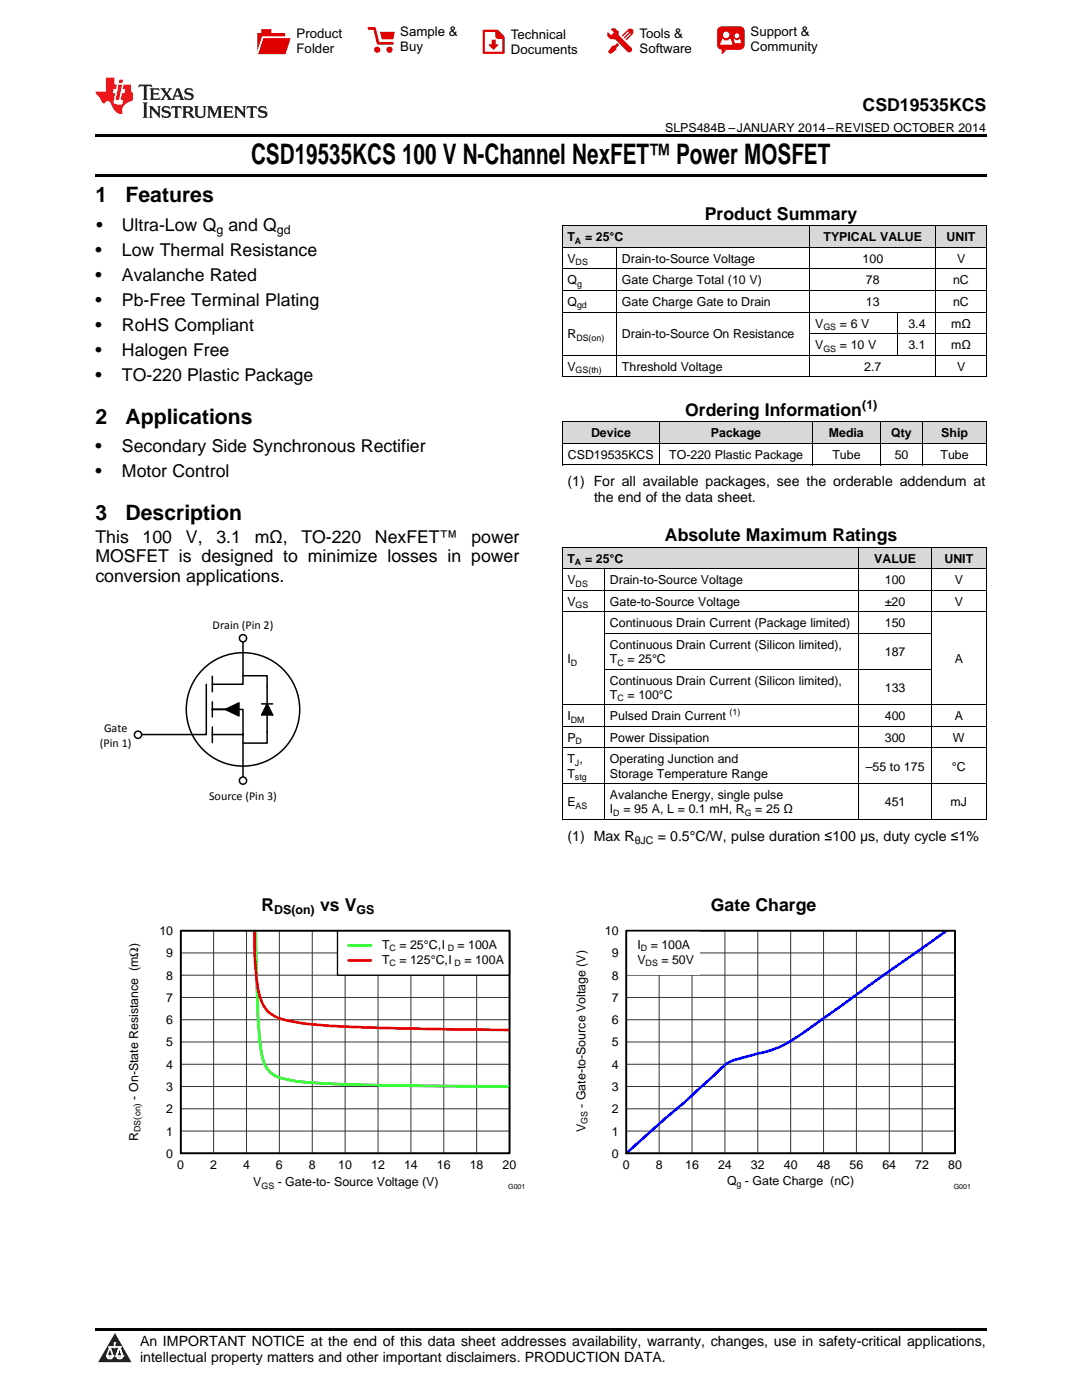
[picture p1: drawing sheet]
<svg xmlns="http://www.w3.org/2000/svg" width="216mm" height="279mm" viewBox="0 0 216 279" stroke-linecap="round" stroke-linejoin="round" font-family="sans-serif">
<g fill="#d8d8d8">
<path d="M112.2 109.3h8.4v4.3h-8.4z"/>
<path d="M120.6 109.3h50.8v4.3h-50.8z"/>
<path d="M171.4 109.3h14.4v4.3h-14.4z"/>
<path d="M185.8 109.3h11v4.3h-11z"/>
<path d="M112.2 84.2h19.5v4.3h-19.5z"/>
<path d="M131.7 84.2h30.4v4.3h-30.4z"/>
<path d="M162.1 84.2h13.6v4.3h-13.6z"/>
<path d="M175.7 84.2h8.4v4.3h-8.4z"/>
<path d="M184.1 84.2h12.7v4.3h-12.7z"/>
<path d="M112.2 45.1h10.8v4.3h-10.8z"/>
<path d="M123 45.1h38.6v4.3h-38.6z"/>
<path d="M161.6 45.1h17.6v4.3h-17.6z"/>
<path d="M179.2 45.1h7.6v4.3h-7.6z"/>
<path d="M186.8 45.1h10v4.3h-10z"/>
</g>
<path d="M22.9 266l3.3 5.9h-6.6z" fill="#231f20"/>
<path d="M21.3 270.6h1.2l-.3 .5h-.3a.53 .53 0 0 1-.6-.5z" fill-rule="evenodd" fill="#fff"/>
<path d="M21.3 270.6h1.2l-.3 .5h-.3a.53 .53 0 0 1-.6-.5z" fill="none" stroke="#231f20" stroke-width=".33"/>
<path d="M21.3 270.6l1.2 .1-.3 .4h-.5z" fill="none" stroke="#fff" stroke-width=".33"/>
<path d="M22.9 268.9h.1" fill="none" stroke="#fff" stroke-width=".33"/>
<path d="M22.9 268v.9z" fill="#fff"/>
<path d="M22.9 268v.9z" fill="none" stroke="#fff" stroke-width=".33"/>
<circle cx="22.9" cy="268" r=".16" fill="#fff"/>
<path d="M21.8 268.8h.1" fill="none" stroke="#fff" stroke-width=".33"/>
<path d="M21.8 268.8h2.2z" fill="#fff"/>
<path d="M21.8 268.8h2.2z" fill="none" stroke="#fff" stroke-width=".33"/>
<circle cx="24" cy="268.8" r=".16" fill="#fff"/>
<path d="M23.2 270.6h.1" fill="none" stroke="#fff" stroke-width=".33"/>
<path d="M23.8 268.8l-.6 1.8z" fill="#fff"/>
<path d="M23.8 268.8l-.6 1.8z" fill="none" stroke="#fff" stroke-width=".33"/>
<path d="M23.8 268.8l.7 1.8z" fill="#fff"/>
<path d="M23.8 268.8l.7 1.8z" fill="none" stroke="#fff" stroke-width=".33"/>
<path d="M24.4 270.6h.1" fill="none" stroke="#fff" stroke-width=".33"/>
<circle cx="21.3" cy="270.6" r=".16" fill="#fff"/>
<path d="M22 268.8l-.7 1.8z" fill="#fff"/>
<path d="M22 268.8l-.7 1.8z" fill="none" stroke="#fff" stroke-width=".33"/>
<path d="M22 268.8l.5 1.8z" fill="#fff"/>
<path d="M22 268.8l.5 1.8z" fill="none" stroke="#fff" stroke-width=".33"/>
<circle cx="22.5" cy="270.6" r=".16" fill="#fff"/>
<path d="M23.3 270.6h1.2a.63 .63 0 0 1-.6 .5 .63 .63 0 0 1-.6-.5z" fill-rule="evenodd" fill="#fff"/>
<path d="M23.3 270.6h1.2a.63 .63 0 0 1-.6 .5 .63 .63 0 0 1-.6-.5z" fill="none" stroke="#231f20" stroke-width=".33"/>
<path d="M23.3 270.6h1.2l-.4 .5h-.5z" fill="none" stroke="#fff" stroke-width=".33"/>
<path d="M23.2 270.6h.1" fill="none" stroke="#fff" stroke-width=".33"/>
<circle cx="24.5" cy="270.6" r=".16" fill="#fff"/>
<path d="M19 265.1h177.8v.5h-177.8z" fill="#000"/>
<path d="M36.1 185.7h65.6v44.5h-65.6z" fill="none" stroke="#000" stroke-width=".26"/>
<g fill="none" stroke="#333" stroke-width=".2">
<path d="M36.1 185.7h65.6v44.5h-65.6zM36.1 199.1h65.6M36.1 194.6h65.6M36.1 190.2h65.6M42.6 185.7v44.5M49.2 185.7v44.5M55.7 185.7v44.5M62.3 185.7v44.5M68.9 185.7v44.5M75.4 185.7v44.5M82 185.7v44.5M88.6 185.7v44.5"/>
<path d="M95.1 185.7v44.5M36.1 216.8h65.6M36.1 212.4h65.6M36.1 208h65.6M36.1 203.5h65.6M36.1 225.7h65.6M36.1 221.3h65.6"/>
</g>
<path d="M51 185.7l.5 17.4 .3 4.5a11.1 11.1 0 0 0 1.7 5.9l.6 .7 1 .6a25.8 25.8 0 0 0 8.8 1.4l14.8 .4 23 .2" fill="none" stroke="#0f0" stroke-width=".53"/>
<path d="M50.8 185.7a41.9 41.9 0 0 0 1.3 14 5.7 5.7 0 0 0 3.6 3.5 62.6 62.6 0 0 0 14.8 1.7l14.8 .4 16.4 .2" fill="none" stroke="#f00" stroke-width=".53"/>
<path d="M67.3 185.7h34.4v8.9h-34.4z" fill="#fff"/>
<path d="M67.3 185.7h34.4v8.9h-34.4zM125 185.7h65.6v44.5h-65.6z" fill="none" stroke="#000" stroke-width=".26"/>
<path d="M69.6 188.7h4.4" fill="none" stroke="#0f0" stroke-width=".53"/>
<path d="M69.6 191.7h4.4" fill="none" stroke="#f00" stroke-width=".53"/>
<path d="M36.1 185.7h65.6v44.5h-65.6z" fill="none" stroke="#000" stroke-width=".35"/>
<g fill="none" stroke="#333" stroke-width=".2">
<path d="M125 185.7h65.6v44.5h-65.6zM125 199.1h65.6M125 194.6h65.6M125 190.2h65.6M131.5 185.7v44.5M138.1 185.7v44.5M144.6 185.7v44.5M151.2 185.7v44.5M157.8 185.7v44.5M164.3 185.7v44.5M170.9 185.7v44.5M177.5 185.7v44.5"/>
<path d="M184 185.7v44.5M125 216.8h65.6M125 212.4h65.6M125 208h65.6M125 203.5h65.6M125 225.7h65.6M125 221.3h65.6"/>
</g>
<path d="M189 185.7l-29 20.6a20.8 20.8 0 0 1-8.8 4l-2.8 .7a9 9 0 0 0-6 3.7l-5.7 5.2-4 3.4-7.7 6.9" fill="none" stroke="#00f" stroke-width=".53"/>
<path d="M125 185.7h14.6v8.9h-14.6z" fill="#fff"/>
<path d="M125 185.7h65.6v44.5h-65.6z" fill="none" stroke="#000" stroke-width=".35"/>
<path d="M112.2 156.5v7.1M120.6 156.5v7.1M171.4 156.5v7.1M185.8 156.5v7.1M196.8 156.5v7.1M112.2 163.5h84.6" fill="none" stroke="#000" stroke-width=".2"/>
<g fill="none" stroke="#000" stroke-width=".3">
<path d="M41.2 136.6v10h-13M42.4 135v3.1M48.5 128.1v8.5h-6.1M48.5 134.9h4.8v13.4h-4.8M42.4 146.6h6.1v8.4M42.4 140.1v3M42.4 145.1v3.1M45 141.6l2.7-1.3v2.6zM47.4 141.6h-5h6.1v5M52.2 140.5h2.2M53.3 140.5l1.1 2.2h-2.2z"/>
<circle cx="48.5" cy="141.6" r="11.3"/>
</g>
<path d="M45 141.6l2.7-1.3v2.6zM53.3 140.5l1.1 2.2h-2.2z" fill="#000"/>
<circle cx="27.5" cy="146.6" r=".72" fill="#fff"/>
<circle cx="27.5" cy="146.6" r=".72" fill="none" stroke="#000" stroke-width=".3"/>
<circle cx="48.5" cy="155.8" r=".72" fill="#fff"/>
<circle cx="48.5" cy="155.8" r=".72" fill="none" stroke="#000" stroke-width=".3"/>
<circle cx="48.5" cy="127.4" r=".72" fill="#fff"/>
<circle cx="48.5" cy="127.4" r=".72" fill="none" stroke="#000" stroke-width=".3"/>
<g fill="none" stroke="#000" stroke-width=".2">
<path d="M112.2 58h84.6M112.2 53.7h84.6M112.2 49.4h84.6M112.2 45.1h84.6M112.2 45.1v30.1M123 49.4v25.8M161.6 45.1v30.1M186.7 45.1v30.1M196.8 45.1v30.1M112.2 75.2h84.6M112.2 70.9h84.6M112.2 62.3h84.6"/>
<path d="M161.6 66.6h35.2M179.2 62.3v8.6M112.2 92.8h84.6M112.2 88.5h84.6M112.2 84.2h84.6M112.2 84.2v8.7M131.6 84.2v8.7M162.1 84.2v8.7M175.6 84.2v8.7M184.1 84.2v8.7M196.8 84.2v8.7M112.2 117.8h84.6"/>
<path d="M112.2 113.5h84.6M112.2 109.2h84.6M112.2 109.3v47.2M120.6 113.6v42.9M171.4 109.3v47.2M185.8 109.3v47.2M196.8 109.3v47.2M112.2 122.1h84.6M120.6 133.5h65.2M120.6 126.4h65.2M112.2 156.4h84.6M112.2 149.3h84.6"/>
<path d="M112.2 145h84.6M112.2 140.7h84.6"/>
</g>
<path d="M19 34.8h177.8v.5h-177.8zM19 26.8h177.8v.6h-177.8zM112.2 92.8l.1 .1zM162 92.8l.1 .1zM175.6 92.8l.1 .1zM184 92.8l.1 .1zM196.7 92.8l.1 .1z" fill="#000"/>
<path d="M27.7 16.9l-.1 .6 .6-.3h.5v.2v2.2l-.2 .4h1l-.2-.4v-2.2v-.2h.5l.6 .3-.2-.6zM29.9 17.6l.2 .4v1.6l-.2 .4h1.9l.1-.6a1.09 1.09 0 0 1-1.3 .1v-.6h.6l.4 .2v-.7l-.2 .2h-.8v-.6l.2-.1a1.01 1.01 0 0 1 1 .3l-.1-.6zM32 17.6l.9 1.2-1 1.2h.9l-.2-.3 .5-.7 .5 .7-.3 .3h1.7l-.2-.3 .1-.4h1l.1 .4-.2 .3h1l-.3-.4-.7-2h-.5l-1 2.2-.8-1.1 .9-1.1h-.9l.2 .2-.4 .7-.4-.7 .2-.2zM35.4 18l.4 1h-.8zM37 17.7a.66 .66 0 0 0-.2 .8 .66 .66 0 0 0 .6 .4l.7 .2 .1 .2a.8 .8 0 0 1-.7 .4 .8 .8 0 0 1-.7-.5l.1 .8 .2-.2a.94 .94 0 0 0 1.1 .1 .94 .94 0 0 0 .4-.9 1.48 1.48 0 0 0-1.3-.6v-.4a1.1 1.1 0 0 1 1.2 .2l-.2-.6-.2 .1-.5-.1zM28.5 20.4l.2 .4v2.3l-.2 .4h1l-.2-.4v-2.3l.2-.4zM29.7 21.2l.2 .4v1.5l-.2 .4h.8l-.3-.4 .1-1.3 1.6 1.8v-2l.2-.4h-.7l.2 .2v1.1l-1.2-1.3zM32.5 21.3a.66 .66 0 0 0-.2 .8 .66 .66 0 0 0 .6 .4l.6 .2 .2 .2a.8 .8 0 0 1-.8 .4 .8 .8 0 0 1-.7-.5l.2 .7 .2-.1a.94 .94 0 0 0 1 .1 .94 .94 0 0 0 .5-1 1.47 1.47 0 0 0-1.3-.6l-.1-.3a1.1 1.1 0 0 1 1.3 .2l-.2-.6-.2 .1-.5-.2zM34.3 21.2l-.2 .6a.64 .64 0 0 1 .8-.3v1.6l-.2 .4h1l-.3-.4 .1-1.6a.66 .66 0 0 1 .8 .3l-.2-.6zM36.3 21.2l.3 .4v1.5l-.3 .4h1l-.2-.2v-.7h.5l.1 .1a.8 .8 0 0 0 1.2 .7l-1-1a.62 .62 0 0 0 .6-.5 .62 .62 0 0 0-.6-.7zM37.1 21.5h.1a.48 .48 0 0 1 .6 0 .48 .48 0 0 1 .1 .6l-.2 .1-.6 .1zM38.7 21.2l.2 .2a2.29 2.29 0 0 0 .4 2 1.05 1.05 0 0 0 1.7-.7v-1.3l.2-.2h-.8l.2 .4v1.1a.61 .61 0 0 1-.6 .6 .61 .61 0 0 1-.6-.6v-1.1l.3-.4zM41.3 21.2l.3 .4v1.5l-.3 .4h.8l-.2-.4v-1.4l.8 1.9 .9-1.9v1.4l-.2 .4h.9l-.2-.4v-1.5l.2-.4h-.8l-.7 1.5-.6-1.5zM44.5 21.2l.2 .4v1.5l-.2 .4h1.9l.2-.6a1.1 1.1 0 0 1-1.4 .2v-.7h.6l.4 .2v-.6l-.2 .1-.8 .1v-.6l.2-.1a1.02 1.02 0 0 1 1.1 .2l-.2-.5zM46.7 21.2l.2 .4v1.5l-.2 .4h.8l-.3-.4 .1-1.3 1.6 1.8v-2l.2-.4h-.7l.2 .2v1.1l-1.2-1.3zM49.3 21.2l-.1 .6a.64 .64 0 0 1 .8-.3v1.6l-.3 .4h1l-.2-.4v-1.6a.66 .66 0 0 1 .8 .3l-.1-.6zM51.7 21.3a.66 .66 0 0 0-.2 .7 .66 .66 0 0 0 .7 .5l.6 .2 .1 .2a.8 .8 0 0 1-.7 .4 .8 .8 0 0 1-.7-.5l.1 .7 .2-.1a.94 .94 0 0 0 1.1 .1 .94 .94 0 0 0 .4-1 1.48 1.48 0 0 0-1.2-.6l-.1-.3a1.1 1.1 0 0 1 1.2 .2l-.2-.6-.1 .1-.6-.2z" fill="#231f20"/>
<path d="M21.1 15.5v2.8h-2v.4l.9 .9a.96 .96 0 0 0 1 1 .59 .59 0 0 1 .5-.4 .59 .59 0 0 1 .5 .3l.4 .8a1.61 1.61 0 0 0 2.1 1.3 1.63 1.63 0 0 1 1.1-2.2l.9-.3v-1.5a1.6 1.6 0 0 1-.4-1.7h-1.4l-.2 .9h.5l-.2 .8h-.5l-.2 1v.3h.5l-.2 .9h-.7a.74 .74 0 0 1-1-.6l.3-1.6h-.5l.2-.8h.5l.1-.9h-.4v-1.4zM23.7 16.9l-.7 3h.8l.6-3zM23.8 15.9l-.1 .7h.7l.2-.7z" fill="#ee1d23"/>
<g fill="#d60000">
<path d="M52.1 5.8h2v.8h2.8v4.2h-5.5v-4.2h.7z" fill-rule="evenodd"/>
<path d="M52.4 7.5h5.6l-1 3.3h-5.6z" fill-rule="evenodd"/>
</g>
<path d="M52.4 7.4h5.7l-.1 .1h-5.5l-1.1 3.3z" fill-rule="evenodd" fill="#fff"/>
<path d="M52.4 7.4h5.7l-.1 .1h-5.5l-1.1 3.3z" fill="none" stroke="#fff" stroke-width=".2"/>
<path d="M73.6 5.7h1.1l.7 2.9h2.9" fill="none" stroke="#d60000" stroke-width=".55"/>
<g fill="#d60000">
<path d="M75.8 6.3h3l-.4 1.6h-2.2z" fill-rule="evenodd"/>
<circle cx="75.3" cy="9.9" r=".62"/>
<circle cx="77.7" cy="9.9" r=".62"/>
</g>
<path d="M96.5 6.2h2.7l1.3 1.2v3.1h-4z" fill="none" stroke="#d60000" stroke-width=".44"/>
<g fill="#d60000">
<path d="M98.1 7.9h.8v1h.5l-.9 1.1-1-1v-.1h.6z" fill-rule="evenodd"/>
<path d="M98.9 6.2h.3l1.3 1.2v.4h-1.3l-.3-.4z" fill-rule="evenodd"/>
<path d="M121.9 5.7h.8l.7 .6 .1 .7 2.5 2.5-.8 .8-2.3-2.3-1.1-.2-.6-.6v-.8l.7 .6 .5-.4v-.2l-.5-.5z" fill-rule="evenodd"/>
<path d="M122.2 9.1h.4l.5-.5 .4 .4-.5 .5v.4l-1.2 .9-.5-.5z" fill-rule="evenodd"/>
<path d="M125.3 5.9a.67 .67 0 0 1 .9 0 .67 .67 0 0 1 0 .9z" fill-rule="evenodd"/>
<path d="M125.3 5.9l.9 .9-1.2 1.2h-.2v-.2l1-.9v-.2h-.2l-.9 1h-.2v-.2l.9-1 .1-.2h-.3l-.9 1h-.2v-.2z" fill-rule="evenodd"/>
<circle cx="125.6" cy="9.9" r=".54"/>
</g>
<path d="M123.3 6.3v.7" fill="none" stroke="#d60000" stroke-width=".2"/>
<g fill="#d60000">
<path d="M143.4 5.5l.6-.2h3.6a.95 .95 0 0 1 1 .9v2.8a.95 .95 0 0 1-1 .9h-3.6a.95 .95 0 0 1-.9-.9v-2.8z" fill-rule="evenodd"/>
<path d="M144 9.9h.9l-.7 .9h-.2z" fill-rule="evenodd"/>
</g>
<g fill="#fff">
<path d="M146.6 8.6h1.3z"/>
<path d="M144.1 7.8h.3l.1 .2h.8l.2-.2h.3l.4 1.1h-2.5z" fill-rule="evenodd"/>
<path d="M146.4 7.8h.3l.1 .2h.5l.2-.2h.2l.2 .8h-1.3z" fill-rule="evenodd"/>
<circle cx="144.9" cy="6.9" r=".65"/>
<circle cx="147" cy="7.1" r=".48"/>
</g>
<text font-size="5.6" x="50.1" y="32.8">CSD19535KCS 100 V N-Channel NexFET™ Power MOSFET</text>
<g font-size="4.2">
<text x="19" y="40.4">1</text>
<text x="25" y="40.4">Features</text>
<text x="19" y="84.6">2</text>
<text x="25" y="84.6">Applications</text>
<text x="19" y="103.7">3</text>
<text x="25" y="103.7">Description</text>
</g>
<g font-size="3.5">
<text x="172.1" y="22.2">CSD19535KCS</text>
<text x="19.2" y="46.1">•</text>
<text x="24.3" y="46.1">Ultra-Low Q and Q</text>
<text x="140.7" y="43.9">Product Summary</text>
<text x="19" y="51.1">•</text>
<text x="24.3" y="51.1">Low Thermal Resistance</text>
<text x="19" y="56.1">•</text>
<text x="24.3" y="56.1">Avalanche Rated</text>
<text x="19" y="61.1">•</text>
<text x="24.3" y="61.1">Pb-Free Terminal Plating</text>
<text x="19" y="66.1">•</text>
<text x="19" y="71.1">•</text>
<text x="24.3" y="66.1">RoHS Compliant</text>
<text x="24.3" y="71.1">Halogen Free</text>
<text x="19" y="76.1">•</text>
<text x="24.3" y="76.1">TO-220 Plastic Package</text>
<text x="136.7" y="83">Ordering Information</text>
<text x="19" y="90.3">•</text>
<text x="19" y="95.3">•</text>
<text x="24.3" y="90.3">Secondary Side Synchronous Rectifier</text>
<text x="24.3" y="95.3">Motor Control</text>
<text x="132.7" y="108">Absolute Maximum Ratings</text>
<text x="19" y="108.4">This</text>
<text x="19" y="112.3">MOSFET is designed to minimize losses in power</text>
<text x="28.5" y="108.4">100</text>
<text x="37.1" y="108.4">V,</text>
<text x="43.2" y="108.4">3.1</text>
<text x="50.8" y="108.4">mΩ,</text>
<text x="60.1" y="108.4">TO-220</text>
<text x="74.8" y="108.4">NexFET™</text>
<text x="94.1" y="108.4">power</text>
<text x="19" y="116.1">conversion applications.</text>
<text x="52.2" y="181.8">R</text>
<text x="63.9" y="181.8">vs V</text>
<text x="141.9" y="181.8">Gate Charge</text>
</g>
<g font-size="2.8">
<text x="113.2" y="97.1">(1) For all available packages, see the orderable addendum at</text>
<text x="118.5" y="100.3">the end of the data sheet.</text>
<text x="113.2" y="167.8">(1) Max R</text>
<text x="131.2" y="167.8">= 0.5°C/W, pulse duration ≤100 μs, duty cycle ≤1%</text>
<text x="27.9" y="268.6">An IMPORTANT NOTICE at the end of this data sheet addresses availability, warranty, changes, use in safety-critical applications,</text>
<text x="27.9" y="271.8">intellectual property matters and other important disclaimers. PRODUCTION DATA.</text>
</g>
<g font-size="2.6">
<text x="59.2" y="7.6">Product</text>
<text x="59.2" y="10.6">Folder</text>
<text x="79.9" y="7.3">Sample &amp;</text>
<text x="79.9" y="10.2">Buy</text>
<text x="101.9" y="7.8">Technical</text>
<text x="101.9" y="10.8">Documents</text>
<text x="127.6" y="7.6">Tools &amp;</text>
<text x="127.6" y="10.6">Software</text>
<text x="149.8" y="7.2">Support &amp;</text>
<text x="149.8" y="10.2">Community</text>
</g>
<g font-size="2.5">
<text x="132.7" y="26.3">SLPS484B –JANUARY 2014–REVISED OCTOBER 2014</text>
<text x="43.2" y="46.8">g</text>
<text x="55.2" y="46.8">gd</text>
<text x="113.2" y="48.2">T</text>
<text x="113.2" y="52.5">V</text>
<text x="116.7" y="48.2">= 25°C</text>
<text x="124.1" y="52.5">Drain-to-Source Voltage</text>
<text x="164.3" y="48.2">TYPICAL VALUE</text>
<text x="172.1" y="52.5">100</text>
<text x="188.9" y="48.2">UNIT</text>
<text x="191" y="52.5">V</text>
<text x="113.2" y="56.8">Q</text>
<text x="124.1" y="56.8">Gate Charge Total (10 V)</text>
<text x="172.8" y="56.8">78</text>
<text x="190.2" y="56.8">nC</text>
<text x="113.2" y="61.1">Q</text>
<text x="124.1" y="61.1">Gate Charge Gate to Drain</text>
<text x="162.7" y="65.4">V</text>
<text x="167.6" y="65.4">= 6 V</text>
<text x="172.8" y="61.1">13</text>
<text x="181.3" y="65.4">3.4</text>
<text x="189.8" y="65.4">mΩ</text>
<text x="190.2" y="61.1">nC</text>
<text x="113.2" y="67.5">R</text>
<text x="124.1" y="67.5">Drain-to-Source On Resistance</text>
<text x="162.7" y="69.7">V</text>
<text x="167.6" y="69.7">= 10 V</text>
<text x="181.3" y="69.7">3.1</text>
<text x="189.8" y="69.7">mΩ</text>
<text x="113.2" y="74">V</text>
<text x="124.1" y="74">Threshold Voltage</text>
<text x="172.4" y="74">2.7</text>
<text x="191" y="74">V</text>
<text x="172" y="81.6">(1)</text>
<text x="117.9" y="87.3">Device</text>
<text x="141.9" y="87.3">Package</text>
<text x="165.4" y="87.3">Media</text>
<text x="177.8" y="87.3">Qty</text>
<text x="187.8" y="87.3">Ship</text>
<text x="113.3" y="91.6">CSD19535KCS</text>
<text x="133.5" y="91.6">TO-220 Plastic Package</text>
<text x="166.1" y="91.6">Tube</text>
<text x="178.5" y="91.6">50</text>
<text x="187.7" y="91.6">Tube</text>
<text x="113.2" y="112.3">T</text>
<text x="116.7" y="112.3">= 25°C</text>
<text x="174.4" y="112.3">VALUE</text>
<text x="188.5" y="112.3">UNIT</text>
<text x="113.2" y="116.6">V</text>
<text x="121.7" y="116.6">Drain-to-Source Voltage</text>
<text x="176.6" y="116.6">100</text>
<text x="190.5" y="116.6">V</text>
<text x="113.2" y="120.9">V</text>
<text x="121.7" y="120.9">Gate-to-Source Voltage</text>
<text x="121.7" y="125.2">Continuous Drain Current (Package limited)</text>
<text x="176.6" y="120.9">±20</text>
<text x="176.6" y="125.2">150</text>
<text x="190.5" y="120.9">V</text>
<text x="121.7" y="129.5">Continuous Drain Current (Silicon limited),</text>
<text x="176.6" y="130.9">187</text>
<text x="113.2" y="132.3">I</text>
<text x="121.7" y="132.3">T</text>
<text x="121.7" y="136.6">Continuous Drain Current (Silicon limited),</text>
<text x="125.2" y="132.3">= 25°C</text>
<text x="190.5" y="132.3">A</text>
<text x="113.2" y="143.8">I</text>
<text x="121.7" y="139.5">T</text>
<text x="121.7" y="143.8">Pulsed Drain Current</text>
<text x="125.2" y="139.5">= 100°C</text>
<text x="176.6" y="138">133</text>
<text x="176.6" y="143.8">400</text>
<text x="190.5" y="143.8">A</text>
<text x="113.2" y="148.1">P</text>
<text x="121.7" y="148.1">Power Dissipation</text>
<text x="176.6" y="148.1">300</text>
<text x="190.1" y="148.1">W</text>
<text x="113.2" y="152.4">T ,</text>
<text x="113.2" y="155.2">T</text>
<text x="121.7" y="152.4">Operating Junction and</text>
<text x="121.7" y="155.2">Storage Temperature Range</text>
<text x="172.8" y="153.8">–55 to 175</text>
<text x="189.9" y="153.8">°C</text>
<text x="113.2" y="160.9">E</text>
<text x="121.7" y="159.5">Avalanche Energy, single pulse</text>
<text x="176.6" y="160.9">451</text>
<text x="189.7" y="160.9">mJ</text>
<text x="121.7" y="162.3">I</text>
<text x="124.4" y="162.3">= 95 A, L = 0.1 mH, R</text>
<text x="150.7" y="162.3">= 25 Ω</text>
<text x="54.7" y="182.5">DS(on)</text>
<text x="71.2" y="182.5">GS</text>
<text x="31.8" y="186.6">10</text>
<text x="33.2" y="191.1">9</text>
<text x="76.2" y="189.4">T</text>
<text x="79.7" y="189.4">= 25°C, I</text>
<text x="91.3" y="189.4">= 100A</text>
<text x="120.7" y="186.6">10</text>
<text x="122.1" y="191.1">9</text>
<text x="127.2" y="189.4">I</text>
<text x="129.8" y="189.4">= 100A</text>
<text x="33.2" y="195.5">8</text>
<text x="76.2" y="192.3">T</text>
<text x="79.7" y="192.3">= 125°C, I</text>
<text x="92.7" y="192.3">= 100A</text>
<text x="122.1" y="195.5">8</text>
<text x="127.2" y="192.3">V</text>
<text x="132" y="192.3">= 50V</text>
<text x="33.2" y="200">7</text>
<text x="122.1" y="200">7</text>
<text x="33.2" y="208.8">5</text>
<text x="33.2" y="204.4">6</text>
<text x="122.1" y="208.8">5</text>
<text x="122.1" y="204.4">6</text>
<text x="33.2" y="213.3">4</text>
<text x="122.1" y="213.3">4</text>
<text x="27.6" y="219.4" transform="rotate(-90 27.6 219.4)">- On-State Resistance (mΩ)</text>
<text x="33.2" y="217.7">3</text>
<text x="116.8" y="221.1" transform="rotate(-90 116.8 221.1)">- Gate-to-Source Voltage (V)</text>
<text x="122.1" y="217.7">3</text>
<text x="27.6" y="227.7" transform="rotate(-90 27.6 227.7)">R</text>
<text x="33.2" y="226.6">1</text>
<text x="33.2" y="222.2">2</text>
<text x="116.8" y="225.9" transform="rotate(-90 116.8 225.9)">V</text>
<text x="122.1" y="226.6">1</text>
<text x="122.1" y="222.2">2</text>
<text x="33.2" y="231.1">0</text>
<text x="35.4" y="233.2">0</text>
<text x="41.9" y="233.2">2</text>
<text x="48.5" y="233.2">4</text>
<text x="55.1" y="233.2">6</text>
<text x="61.6" y="233.2">8</text>
<text x="67.5" y="233.2">10</text>
<text x="74.1" y="233.2">12</text>
<text x="80.6" y="233.2">14</text>
<text x="87.2" y="233.2">16</text>
<text x="93.7" y="233.2">18</text>
<text x="100.3" y="233.2">20</text>
<text x="122.1" y="231.1">0</text>
<text x="124.3" y="233.2">0</text>
<text x="130.8" y="233.2">8</text>
<text x="136.7" y="233.2">16</text>
<text x="143.3" y="233.2">24</text>
<text x="149.8" y="233.2">32</text>
<text x="156.4" y="233.2">40</text>
<text x="163" y="233.2">48</text>
<text x="169.5" y="233.2">56</text>
<text x="176.1" y="233.2">64</text>
<text x="182.6" y="233.2">72</text>
<text x="189.2" y="233.2">80</text>
<text x="50.5" y="236.7">V</text>
<text x="55.4" y="236.7">- Gate-to- Source Voltage (V)</text>
<text x="145.1" y="236.4">Q - Gate Charge (nC)</text>
</g>
<g font-size="2.4">
<text x="42.4" y="125.5">Drain (Pin 2)</text>
<text x="20" y="149.1">(Pin 1)</text>
<text x="20.8" y="146.2">Gate</text>
<text x="41.7" y="159.7">Source (Pin 3)</text>
</g>
<g font-size="2.1">
<text x="126.6" y="168.4">θJC</text>
<text x="28" y="220.8" transform="rotate(-90 28 220.8)">)</text>
<text x="28" y="223.5" transform="rotate(-90 28 223.5)">(</text>
</g>
<g font-size="1.8">
<text x="114.7" y="48.6">A</text>
<text x="114.9" y="53">DS</text>
<text x="115.1" y="57.3">g</text>
<text x="115.1" y="61.6">gd</text>
<text x="164.3" y="65.9">GS</text>
<text x="115" y="68">DS(on)</text>
<text x="164.3" y="70.2">GS</text>
<text x="114.9" y="74.5">GS(th)</text>
<text x="114.7" y="112.8">A</text>
<text x="114.9" y="117.1">DS</text>
<text x="114.9" y="121.4">GS</text>
<text x="113.9" y="132.8">D</text>
<text x="123.2" y="132.8">C</text>
<text x="123.2" y="139.9">C</text>
<text x="145.6" y="142.8">(1)</text>
<text x="113.9" y="144.3">DM</text>
<text x="114.9" y="148.6">D</text>
<text x="114.7" y="152.9">J</text>
<text x="114.7" y="155.7">stg</text>
<text x="114.9" y="161.4">AS</text>
<text x="122.4" y="162.8">D</text>
<text x="148.6" y="162.8">G</text>
<text x="77.7" y="189.8">C</text>
<text x="89.3" y="189.8">D</text>
<text x="127.9" y="189.8">D</text>
<text x="77.7" y="192.8">C</text>
<text x="90.7" y="192.8">D</text>
<text x="128.8" y="192.8">DS</text>
<text x="28" y="225.9" transform="rotate(-90 28 225.9)">DS on</text>
<text x="117.3" y="224.3" transform="rotate(-90 117.3 224.3)">GS</text>
<text x="52.2" y="237.2">GS</text>
<text x="147" y="236.9">g</text>
</g>
<g font-size="1.4">
<text x="101.4" y="237.2">G001</text>
<text x="190.3" y="237.2">G001</text>
</g>
</svg>
